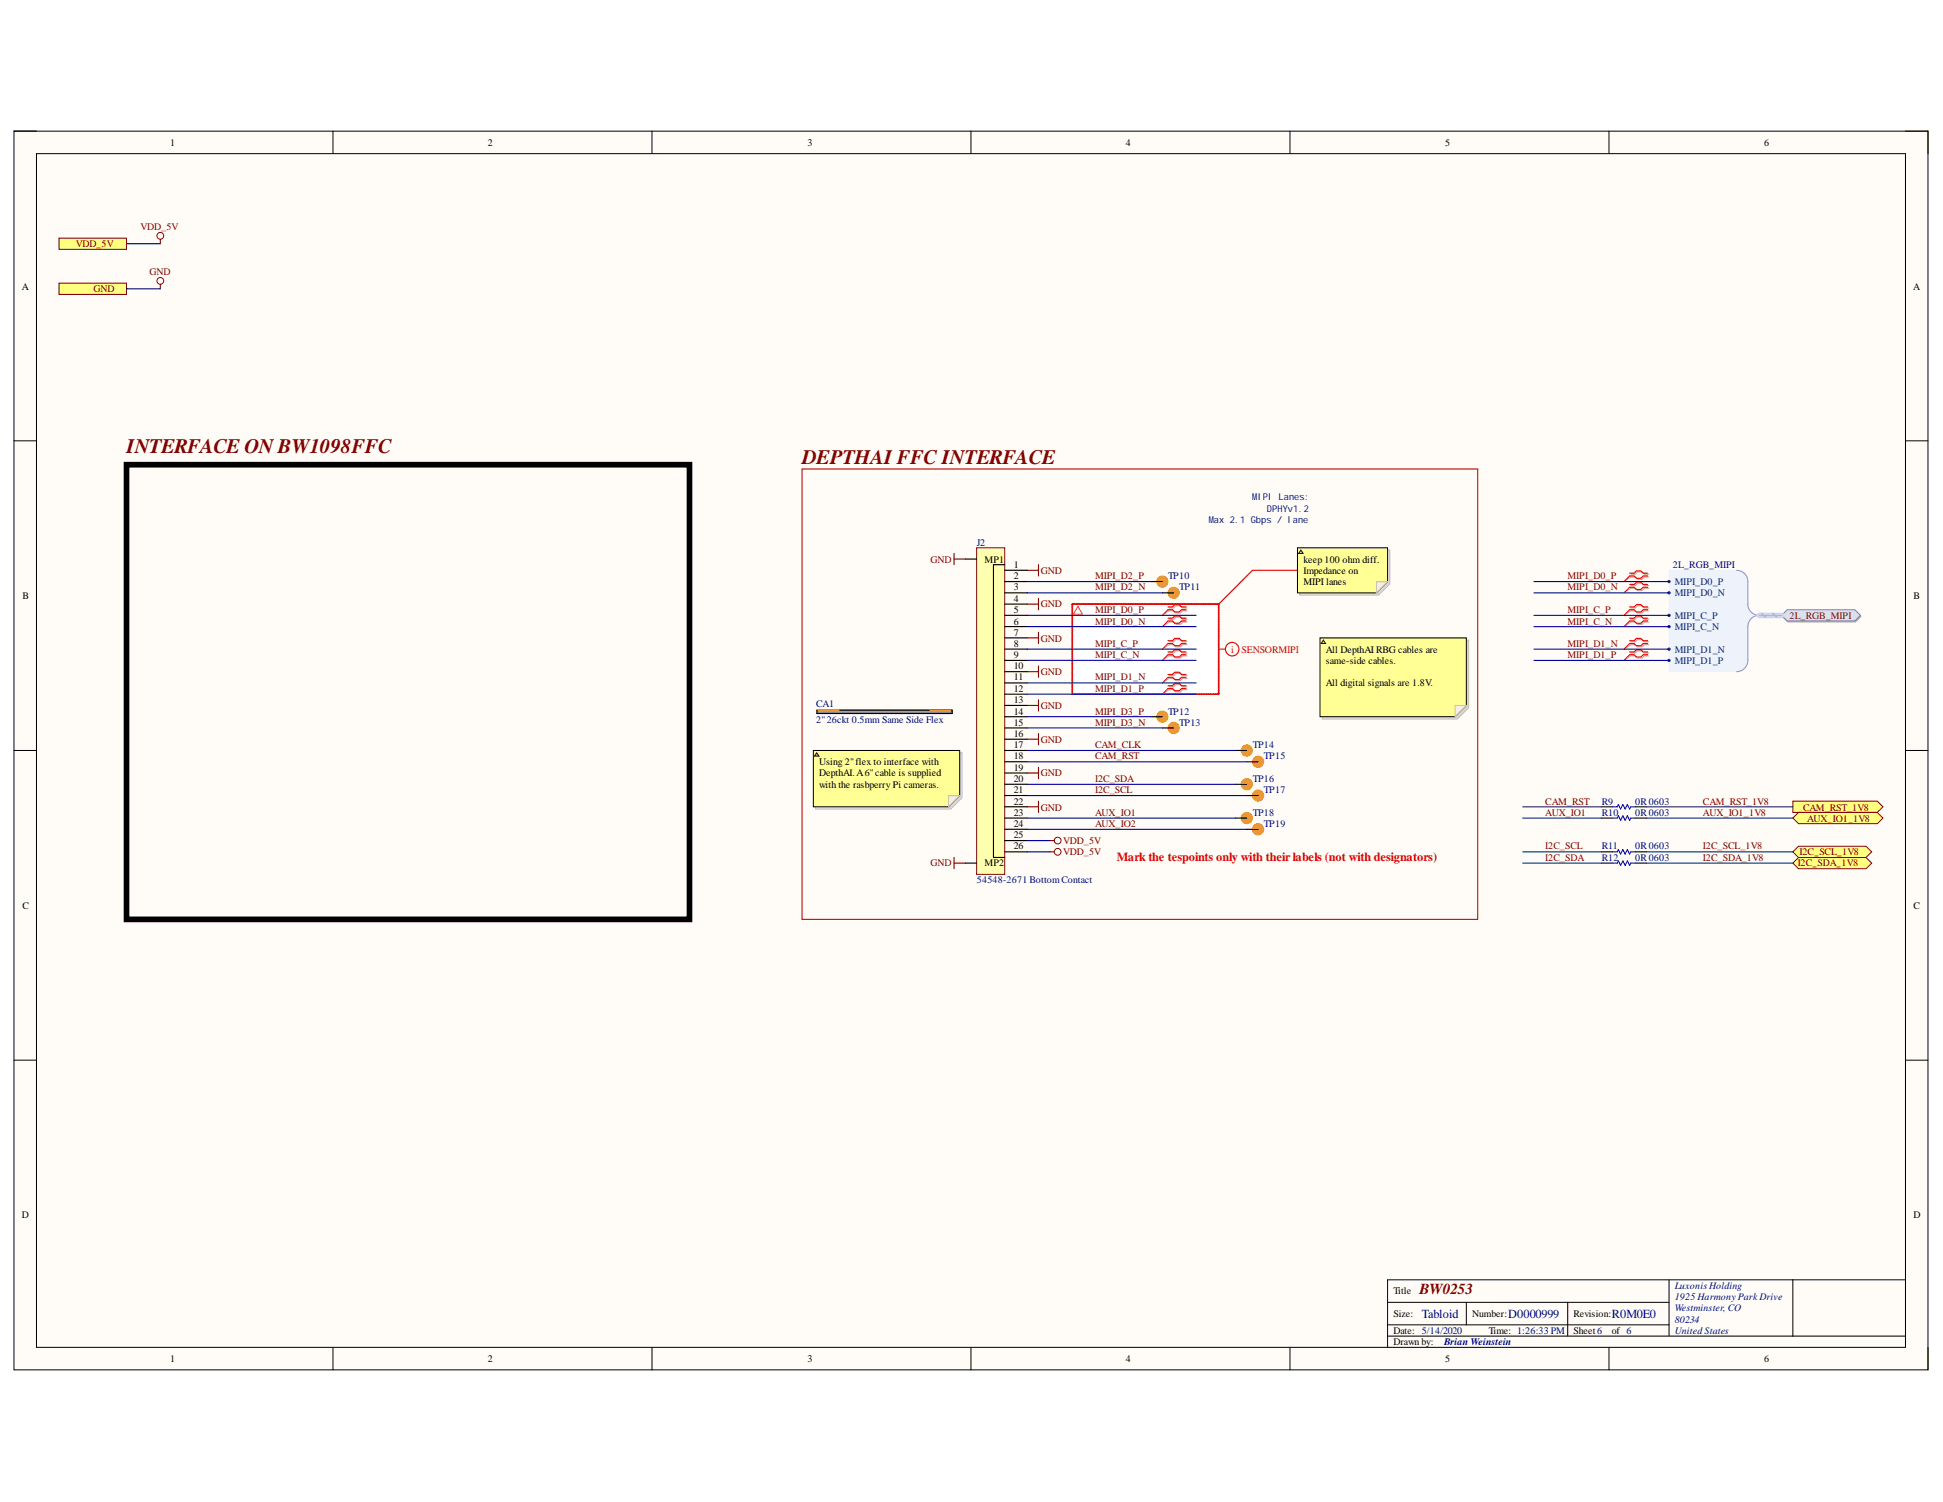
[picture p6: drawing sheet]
<svg xmlns="http://www.w3.org/2000/svg" width="279mm" height="216mm" viewBox="0 0 279 216" stroke-linecap="round" stroke-linejoin="round" font-family="sans-serif">
<path d="M2 18.9h275.2v178h-275.2z" fill-rule="evenodd" fill="#fffcf8"/>
<path d="M2 18.9h275.2v178h-275.2z" fill="none" stroke="#000" stroke-width=".14"/>
<path d="M5.2 22.1h268.8v171.6h-268.8z" fill-rule="evenodd" fill="#fffcf8"/>
<g fill="none" stroke="#000" stroke-width=".14">
<path d="M2 18.8h3.2M47.9 18.8v3.3M93.8 18.8v3.3M139.6 18.8v3.3M185.5 18.9v3.2M231.4 18.9v3.2M274 18.9h3.2v3.2M5.2 22.1h268.8v171.6h-268.8zM2 63.4h3.2M274 63.4h3.2M2 107.9h3.2M274 107.9h3.2"/>
<path d="M2 152.4h3.2M274 152.4h3.2M47.9 193.7v3.2M93.8 193.7v3.2M139.6 193.7v3.2M185.5 193.7v3.2M231.4 193.7v3.2M277.2 193.7v3.2"/>
</g>
<path d="M154.2 86.8h21v13h-21z" fill-rule="evenodd" fill="#fff"/>
<path d="M199.5 187.2h40.5M199.5 192.1h74.5M199.5 190.4h40.5M210.9 187.2v3.2M225.4 187.2v4.9M240 184v8.1M257.8 184v8.1M274 184h-74.5v9.7" fill="none" stroke="#000" stroke-width=".14"/>
<path d="M115.3 67.4h97.2v64.8h-97.2zM186.6 82h-6.5l-4.9 4.8" fill="none" stroke="#bf0000" stroke-width=".16"/>
<g fill="none" stroke="#800000" stroke-width=".16">
<path d="M137.2 79.5v1.7M137.2 80.4h1.6M147.7 91.7h1.6M147.7 82h1.6M147.7 86.8h1.6M147.7 96.5h1.6M149.3 81.2v1.6M149.3 86v1.6M149.3 90.9v1.6M149.3 95.7v1.7M147.7 101.4h1.6M147.7 106.3h1.6"/>
<path d="M147.7 111.1h1.6M147.7 116h1.6M149.3 100.6v1.6M149.3 105.4v1.7M149.3 110.3v1.6M149.3 115.2v1.6M137.2 123.3v1.6M137.2 124.1h1.6M151 122.4h.6M151 120.8h.6"/>
</g>
<path d="M154.2 99.7h.2v.1h-.2zM154.5 99.7h.3v.1h-.3zM154.9 99.7h.2v.1h-.2zM155.2 99.7h.3v.1h-.3zM155.5 99.7h.3v.1h-.3zM155.9 99.7h.2v.1h-.2zM156.2 99.7h.3v.1h-.3zM156.6 99.7h.2v.1h-.2zM156.9 99.7h.3v.1h-.3zM157.2 99.7h.3v.1h-.3zM157.6 99.7h.2v.1h-.2zM157.9 99.7h.3v.1h-.3zM158.3 99.7h.2v.1h-.2zM158.6 99.7h.2v.1h-.2zM158.9 99.7h.3v.1h-.3zM159.3 99.7h.2v.1h-.2zM159.6 99.7h.3v.1h-.3zM159.9 99.7h.3v.1h-.3zM160.3 99.7h.2v.1h-.2zM160.6 99.7h.3v.1h-.3zM161 99.7h.2v.1h-.2zM161.3 99.7h.3v.1h-.3zM161.6 99.7h.3v.1h-.3zM162 99.7h.2v.1h-.2zM162.3 99.7h.3v.1h-.3zM162.7 99.7h.2v.1h-.2zM163 99.7h.2v.1h-.2zM163.3 99.7h.3v.1h-.3zM163.7 99.7h.2v.1h-.2zM164 99.7h.3v.1h-.3zM164.3 99.7h.3v.1h-.3zM164.7 99.7h.2v.1h-.2zM165 99.7h.3v.1h-.3zM165.4 99.7h.2v.1h-.2zM165.7 99.7h.3v.1h-.3zM166 99.7h.3v.1h-.3zM166.4 99.7h.2v.1h-.2zM166.7 99.7h.3v.1h-.3zM167.1 99.7h.2v.1h-.2zM167.4 99.7h.2v.1h-.2zM167.7 99.7h.3v.1h-.3zM168.1 99.7h.2v.1h-.2zM168.4 99.7h.3v.1h-.3zM168.7 99.7h.3v.1h-.3zM169.1 99.7h.2v.1h-.2zM169.4 99.7h.3v.1h-.3zM169.8 99.7h.2v.1h-.2zM170.1 99.7h.3v.1h-.3zM170.4 99.7h.3v.1h-.3zM170.8 99.7h.2v.1h-.2zM171.1 99.7h.3v.1h-.3zM171.5 99.7h.2v.1h-.2zM171.8 99.7h.2v.1h-.2zM172.1 99.7h.3v.1h-.3zM172.5 99.7h.2v.1h-.2zM172.8 99.7h.3v.1h-.3zM173.1 99.7h.3v.1h-.3zM173.5 99.7h.2v.1h-.2zM173.8 99.7h.3v.1h-.3zM174.2 99.7h.2v.1h-.2zM174.5 99.7h.3v.1h-.3zM174.8 99.7h.3v.1h-.3zM175.2 99.6h.1l-.1 .2zM175.2 99.3h.1v.2h-.1zM175.2 98.9h.1v.3h-.1zM175.2 98.6h.1v.2h-.1zM175.2 98.2h.1v.3h-.1zM175.2 97.9h.1v.3h-.1zM175.2 97.6h.1v.2h-.1zM175.2 97.2h.1v.3h-.1zM175.2 96.9h.1v.2h-.1zM175.2 96.5h.1v.3h-.1zM175.2 96.2h.1v.3h-.1zM175.2 95.9h.1v.2h-.1zM175.2 95.5h.1v.3h-.1zM175.2 95.2h.1v.2h-.1zM175.2 94.9h.1v.2h-.1zM175.2 94.5h.1v.3h-.1zM175.2 94.2h.1v.2h-.1zM175.2 93.8h.1v.3h-.1zM175.2 93.5h.1v.3h-.1zM175.2 93.2h.1v.2h-.1zM175.2 92.8h.1v.3h-.1zM175.2 92.5h.1v.2h-.1zM175.2 92.1h.1v.3h-.1zM175.2 91.8h.1v.3h-.1zM175.2 91.5h.1v.2h-.1zM175.2 91.1h.1v.3h-.1zM175.2 90.8h.1v.2h-.1zM175.2 90.5h.1v.2h-.1zM175.2 90.1h.1v.3h-.1zM175.2 89.8h.1v.2h-.1zM175.2 89.4h.1v.3h-.1zM175.2 89.1h.1v.3h-.1zM175.2 88.8h.1v.2h-.1zM175.2 88.4h.1v.3h-.1zM175.2 88.1h.1v.2h-.1zM175.2 87.7h.1v.3h-.1zM175.2 87.4h.1v.3h-.1zM175.2 87.1h.1v.2h-.1zM175.1 86.8h.2v.2zM174.8 86.8h.3v.1h-.3zM174.5 86.8h.2v.1h-.2zM174.1 86.8h.3v.1h-.3zM173.8 86.8h.2v.1h-.2zM173.4 86.8h.3v.1h-.3zM173.1 86.8h.3v.1h-.3zM172.8 86.8h.2v.1h-.2zM172.4 86.8h.3v.1h-.3zM172.1 86.8h.2v.1h-.2zM171.8 86.8h.2v.1h-.2zM171.4 86.8h.3v.1h-.3zM171.1 86.8h.2v.1h-.2zM170.7 86.8h.3v.1h-.3zM170.4 86.8h.3v.1h-.3zM170.1 86.8h.2v.1h-.2zM169.7 86.8h.3v.1h-.3zM169.4 86.8h.2v.1h-.2zM169 86.8h.3v.1h-.3zM168.7 86.8h.3v.1h-.3zM168.4 86.8h.2v.1h-.2zM168 86.8h.3v.1h-.3zM167.7 86.8h.2v.1h-.2zM167.4 86.8h.2v.1h-.2zM167 86.8h.3v.1h-.3zM166.7 86.8h.2v.1h-.2zM166.3 86.8h.3v.1h-.3zM166 86.8h.3v.1h-.3zM165.7 86.8h.2v.1h-.2zM165.3 86.8h.3v.1h-.3zM165 86.8h.2v.1h-.2zM164.6 86.8h.3v.1h-.3zM164.3 86.8h.3v.1h-.3zM164 86.8h.2v.1h-.2zM163.6 86.8h.3v.1h-.3zM163.3 86.8h.2v.1h-.2zM163 86.8h.2v.1h-.2zM162.6 86.8h.3v.1h-.3zM162.3 86.8h.2v.1h-.2zM161.9 86.8h.3v.1h-.3zM161.6 86.8h.3v.1h-.3zM161.3 86.8h.2v.1h-.2zM160.9 86.8h.3v.1h-.3zM160.6 86.8h.2v.1h-.2zM160.2 86.8h.3v.1h-.3zM159.9 86.8h.3v.1h-.3zM159.6 86.8h.2v.1h-.2zM159.2 86.8h.3v.1h-.3zM158.9 86.8h.2v.1h-.2zM158.6 86.8h.2v.1h-.2zM158.2 86.8h.3v.1h-.3zM157.9 86.8h.2v.1h-.2zM157.5 86.8h.3v.1h-.3zM157.2 86.8h.3v.1h-.3zM156.9 86.8h.2v.1h-.2zM156.5 86.8h.3v.1h-.3zM156.2 86.8h.2v.1h-.2zM155.8 86.8h.3v.1h-.3zM155.5 86.8h.3v.1h-.3zM155.2 86.8h.2v.1h-.2zM154.8 86.8h.3v.1h-.3zM154.5 86.8h.2v.1h-.2zM154.2 86.8h.2v.1zM154.2 87v.2zM154.2 87.3v.2zM154.2 87.6v.3zM154.2 88v.2zM154.2 88.3v.3zM154.2 88.6v.3zM154.2 89v.2zM154.2 89.3v.3zM154.2 89.7v.2zM154.2 90v.3zM154.2 90.3v.3zM154.2 90.7v.2zM154.2 91v.3zM154.2 91.4v.2zM154.2 91.7v.2zM154.2 92v.3zM154.2 92.4v.2zM154.2 92.7v.3zM154.2 93v.3zM154.2 93.4v.2zM154.2 93.7v.3zM154.2 94.1v.2zM154.2 94.4v.3zM154.2 94.7v.3zM154.2 95.1v.2zM154.2 95.4v.3zM154.2 95.8v.2zM154.2 96.1v.2zM154.2 96.4v.3zM154.2 96.8v.2zM154.2 97.1v.3zM154.2 97.4v.3zM154.2 97.8v.2zM154.2 98.1v.3zM154.2 98.5v.2zM154.2 98.8v.3zM154.2 99.1v.3zM154.2 99.5v.2z" fill="#f00" stroke="#f00" stroke-width=".14"/>
<path d="M155 87.2l.6 1.1h-1.2z" fill="none" stroke="#f33" stroke-width=".14"/>
<g fill="none" stroke="#f00" stroke-width=".16">
<path d="M168 92.1h.6l.3-.3h.7l.3 .3h.6M168 92.5h.6l.3 .3h.7l.3-.3h.6M168 93.7h.6l.3-.3h.7l.3 .3h.6M168 94.1h.6l.3 .3h.7l.3-.3h.6M168 87.2h.6l.3-.3h.7l.3 .3h.6M168 87.6h.6l.3 .4h.7l.3-.4h.6M168 88.9h.6l.3-.4h.7l.3 .4h.6M168 89.3h.6l.3 .3h.7l.3-.3h.6M168 96.9h.6l.3-.3h.7l.3 .3h.6M168 97.4h.6l.3 .3h.7l.3-.3h.6M168 98.6h.6l.3-.4h.7l.3 .4h.6M168 99h.6l.3 .3h.7l.3-.3h.6"/>
<path d="M175.2 93.3h1"/>
<circle cx="177.2" cy="93.3" r=".97"/>
</g>
<path d="M168.1 92.3h.7l.3-.4h.6l.4 .4h.6M168.1 92.7h.7l.3 .3h.6l.4-.3h.6M168.1 93.9h.7l.3-.4h.6l.4 .4h.6M168.1 94.3h.7l.3 .3h.6l.4-.3h.6M168.1 87.4h.7l.3-.3h.6l.4 .3h.6M168.1 87.8h.7l.3 .3h.6l.4-.3h.6M168.1 89h.7l.3-.3h.6l.4 .3h.6M168.1 89.4h.7l.3 .3h.6l.4-.3h.6M168.1 97.1h.7l.3-.3h.6l.4 .3h.6M168.1 97.5h.7l.3 .3h.6l.4-.3h.6M168.1 98.7h.7l.3-.3h.6l.4 .3h.6M168.1 99.1h.7l.3 .4h.6l.4-.4h.6" fill="none" stroke="#d0a19e" stroke-width=".16"/>
<path d="M168.1 92.7l-1 .6M168.1 94.3l-1 .6M168.1 87.8l-1 .7M168.1 89.4l-1 .7M168.1 97.5l-1 .7M168.1 99.1l-1 .7" fill="none" stroke="#d0a19e" stroke-width=".14"/>
<path d="M168 92.5l-.9 .8M168 94.1l-.9 .8M168 87.6l-.9 .9M168 89.3l-.9 .8M168 97.4l-.9 .8M168 99l-.9 .8" fill="none" stroke="#f00" stroke-width=".14"/>
<g fill="none" stroke="#800000" stroke-width=".14">
<circle cx="152.1" cy="120.8" r=".48"/>
<circle cx="152.1" cy="122.4" r=".49"/>
</g>
<path d="M140.4 78.7h4.1v47h-4.1z" fill-rule="evenodd" fill="#ffffb0"/>
<path d="M140.4 78.7h4.1v47h-4.1z" fill="none" stroke="#800000" stroke-width=".14"/>
<g fill="none" stroke="#000" stroke-width=".16">
<path d="M138.8 80.4h1.6M144.5 81.2h-1.6v42.1h1.6M144.5 82h3.2M144.5 83.6h3.2M144.5 85.2h3.2M144.5 86.8h3.2M144.5 88.5h3.2M144.5 90.1h3.2M144.5 91.7h3.2M144.5 93.3h3.2M144.5 94.9h3.2M144.5 96.5h3.2"/>
<path d="M144.5 98.2h3.2M144.5 99.8h3.2M144.5 101.4h3.2M144.5 103h3.2M144.5 104.6h3.2M144.5 106.3h3.2M144.5 107.9h3.2M144.5 109.5h3.2M144.5 111.1h3.2M144.5 112.7h3.2M144.5 114.4h3.2M144.5 116h3.2"/>
<path d="M144.5 117.6h3.2M144.5 119.2h3.2M138.8 124.1h1.6M144.5 120.8h3.2M144.5 122.4h3.2"/>
</g>
<circle cx="167.1" cy="103" r=".81" fill="#f90"/>
<circle cx="167.1" cy="103" r=".81" fill="none" stroke="#f90" stroke-width=".14"/>
<path d="M165.5 103h1.6" fill="none" stroke="#000" stroke-width=".16"/>
<circle cx="168.8" cy="104.6" r=".81" fill="#f90"/>
<circle cx="168.8" cy="104.6" r=".81" fill="none" stroke="#f90" stroke-width=".14"/>
<path d="M167.1 104.6h1.7" fill="none" stroke="#000" stroke-width=".16"/>
<circle cx="179.3" cy="112.7" r=".81" fill="#f90"/>
<circle cx="179.3" cy="112.7" r=".81" fill="none" stroke="#f90" stroke-width=".14"/>
<path d="M177.7 112.7h1.6" fill="none" stroke="#000" stroke-width=".16"/>
<circle cx="180.9" cy="114.4" r=".81" fill="#f90"/>
<circle cx="180.9" cy="114.4" r=".81" fill="none" stroke="#f90" stroke-width=".14"/>
<path d="M179.3 114.4h1.6" fill="none" stroke="#000" stroke-width=".16"/>
<circle cx="179.3" cy="117.6" r=".81" fill="#f90"/>
<circle cx="179.3" cy="117.6" r=".81" fill="none" stroke="#f90" stroke-width=".14"/>
<path d="M177.7 117.6h1.6" fill="none" stroke="#000" stroke-width=".16"/>
<circle cx="180.9" cy="119.2" r=".81" fill="#f90"/>
<circle cx="180.9" cy="119.2" r=".81" fill="none" stroke="#f90" stroke-width=".14"/>
<path d="M179.3 119.2h1.6" fill="none" stroke="#000" stroke-width=".16"/>
<path d="M117.5 102.1h19.4v.5h-19.4z" fill-rule="evenodd" fill="#999"/>
<path d="M117.5 102.1h19.4v.5h-19.4z" fill="none" stroke="#666" stroke-width=".14"/>
<path d="M117.5 102.1v.5h19.4v-.5h-16.2" fill="none" stroke="#000" stroke-width=".16"/>
<path d="M117.5 102.1h3.2M133.7 102.1h3.2" fill="none" stroke="#f90" stroke-width=".16"/>
<circle cx="167.1" cy="83.6" r=".81" fill="#f90"/>
<circle cx="167.1" cy="83.6" r=".81" fill="none" stroke="#f90" stroke-width=".14"/>
<path d="M165.5 83.6h1.6" fill="none" stroke="#000" stroke-width=".16"/>
<circle cx="168.8" cy="85.2" r=".81" fill="#f90"/>
<circle cx="168.8" cy="85.2" r=".81" fill="none" stroke="#f90" stroke-width=".14"/>
<path d="M167.1 85.2h1.7" fill="none" stroke="#000" stroke-width=".16"/>
<circle cx="179.3" cy="107.9" r=".81" fill="#f90"/>
<circle cx="179.3" cy="107.9" r=".81" fill="none" stroke="#f90" stroke-width=".14"/>
<path d="M177.7 107.9h1.6" fill="none" stroke="#000" stroke-width=".16"/>
<circle cx="180.9" cy="109.5" r=".81" fill="#f90"/>
<circle cx="180.9" cy="109.5" r=".81" fill="none" stroke="#f90" stroke-width=".14"/>
<path d="M179.3 109.5h1.6" fill="none" stroke="#000" stroke-width=".16"/>
<path d="M18.2 66.8h80.9v65.4h-80.9z" fill="none" stroke="#000" stroke-width=".81"/>
<path d="M240 82h9.7l.8 .2 .6 .6 .2 .8v3.6l.4 .7 .9 .6-.9 .5-.4 .7v5.2l-.2 .8-.6 .6-.8 .2h-9.7z" fill-rule="evenodd" fill="#edf2fb"/>
<path d="M240 82h9.7l.8 .2 .6 .6 .2 .8v3.6l.4 .7 .9 .6-.9 .5-.4 .7v5.2l-.2 .8-.6 .6-.8 .2h-9.7z" fill="none" stroke="#edf2fb" stroke-width=".14"/>
<path d="M249.7 82a1.62 1.62 0 0 1 1.6 1.6v3.2a1.62 1.62 0 0 0 1.7 1.7 1.62 1.62 0 0 0-1.7 1.6v4.8a1.62 1.62 0 0 1-1.6 1.6" fill="none" stroke="#8f9ec9" stroke-width=".16"/>
<circle cx="240" cy="83.6" r=".16" fill="#003a70"/>
<circle cx="240" cy="83.6" r=".16" fill="none" stroke="#003a70" stroke-width=".14"/>
<circle cx="240" cy="85.2" r=".16" fill="#003a70"/>
<circle cx="240" cy="85.2" r=".16" fill="none" stroke="#003a70" stroke-width=".14"/>
<circle cx="240" cy="88.5" r=".16" fill="#003a70"/>
<circle cx="240" cy="88.5" r=".16" fill="none" stroke="#003a70" stroke-width=".14"/>
<circle cx="240" cy="90.1" r=".16" fill="#003a70"/>
<circle cx="240" cy="90.1" r=".16" fill="none" stroke="#003a70" stroke-width=".14"/>
<path d="M239.9 93.2h.2v.2h-.2z" fill="#003a70"/>
<path d="M239.9 93.2h.2v.2h-.2z" fill="none" stroke="#003a70" stroke-width=".14"/>
<path d="M239.9 94.8h.2v.2h-.2z" fill="#003a70"/>
<path d="M239.9 94.8h.2v.2h-.2z" fill="none" stroke="#003a70" stroke-width=".14"/>
<path d="M256.3 88.6l.8-.8h9.7l.8 .8-.8 .8h-9.7z" fill-rule="evenodd" fill="#bac0ca"/>
<path d="M256.3 88.6l.8-.8h9.7l.8 .8-.8 .8h-9.7z" fill="none" stroke="#a6acb6" stroke-width=".14"/>
<path d="M256.2 88.5l.8-.9h9.7l.8 .9-.8 .8h-9.7z" fill-rule="evenodd" fill="#d5e4ff"/>
<path d="M256.2 88.5l.8-.9h9.7l.8 .9-.8 .8h-9.7z" fill="none" stroke="#71809b" stroke-width=".14"/>
<path d="M234.5 87.4h.6l.4-.3h.6l.3 .3h.7M234.5 87.8h.6l.4 .3h.6l.3-.3h.7M234.5 89h.6l.4-.3h.6l.3 .3h.7M234.5 89.4h.6l.4 .3h.6l.3-.3h.7M234.5 82.5h.6l.4-.3h.6l.3 .3h.7M234.5 82.9h.6l.4 .4h.6l.3-.4h.7M234.5 84.2h.6l.4-.4h.6l.3 .4h.7M234.5 84.6h.6l.4 .3h.6l.3-.3h.7M234.5 92.3h.6l.4-.4h.6l.3 .4h.7M234.5 92.7h.6l.4 .3h.6l.3-.3h.7M234.5 93.9h.6l.4-.3h.6l.3 .3h.7M234.5 94.3h.6l.4 .3h.6l.3-.3h.7" fill="none" stroke="#d0a19e" stroke-width=".16"/>
<path d="M234.5 87.8l-1 .7M234.5 89.4l-1 .7M234.5 82.9l-1 .7M234.5 84.6l-1 .6M234.5 92.7l-1 .6M234.5 94.3l-1 .6" fill="none" stroke="#d0a19e" stroke-width=".14"/>
<path d="M234.3 87.2h.7l.3-.3h.7l.3 .3h.6M234.3 87.6h.7l.3 .4h.7l.3-.4h.6M234.3 88.9h.7l.3-.4h.7l.3 .4h.6M234.3 89.3h.7l.3 .3h.7l.3-.3h.6M234.3 82.4h.7l.3-.3h.7l.3 .3h.6M234.3 82.8h.7l.3 .3h.7l.3-.3h.6M234.3 84h.7l.3-.3h.7l.3 .3h.6M234.3 84.4h.7l.3 .3h.7l.3-.3h.6M234.3 92.1h.7l.3-.3h.7l.3 .3h.6M234.3 92.5h.7l.3 .3h.7l.3-.3h.6M234.3 93.7h.7l.3-.3h.7l.3 .3h.6M234.3 94.1h.7l.3 .3h.7l.3-.3h.6" fill="none" stroke="#f00" stroke-width=".16"/>
<path d="M234.3 87.6l-.8 .9M234.3 89.3l-.8 .8M234.3 82.8l-.8 .8M234.3 84.4l-.8 .8M234.3 92.5l-.8 .8M234.3 94.1l-.8 .8" fill="none" stroke="#f00" stroke-width=".14"/>
<path d="M8.5 34.2h9.7v1.6h-9.7z" fill-rule="evenodd" fill="#ffff80"/>
<g fill="none" stroke="#800000" stroke-width=".14">
<path d="M8.5 34.2h9.7v1.6h-9.7z"/>
<circle cx="23.1" cy="33.9" r=".49"/>
</g>
<path d="M23.1 34.4v.6" fill="none" stroke="#800000" stroke-width=".16"/>
<path d="M8.5 40.7h9.7v1.6h-9.7z" fill-rule="evenodd" fill="#ffff80"/>
<g fill="none" stroke="#800000" stroke-width=".14">
<path d="M8.5 40.7h9.7v1.6h-9.7z"/>
<circle cx="23.1" cy="40.4" r=".48"/>
</g>
<path d="M23.1 40.9v.6" fill="none" stroke="#800000" stroke-width=".16"/>
<path d="M257.8 115.2h12.2l.8 .8-.8 .8h-12.2z" fill-rule="evenodd" fill="#ffff80"/>
<path d="M257.8 115.2h12.2l.8 .8-.8 .8h-12.2z" fill="none" stroke="#800000" stroke-width=".14"/>
<path d="M257.8 117.6l.8-.8h11.4l.8 .8-.8 .8h-11.4z" fill-rule="evenodd" fill="#ffff80"/>
<path d="M257.8 117.6l.8-.8h11.4l.8 .8-.8 .8h-11.4z" fill="none" stroke="#800000" stroke-width=".14"/>
<path d="M257.8 122.4l.8-.8h9.7l.8 .8-.8 .9h-9.7z" fill-rule="evenodd" fill="#ffff80"/>
<path d="M257.8 122.4l.8-.8h9.7l.8 .8-.8 .9h-9.7z" fill="none" stroke="#800000" stroke-width=".14"/>
<path d="M257.8 124.1l.8-.8h9.7l.8 .8-.8 .8h-9.7z" fill-rule="evenodd" fill="#ffff80"/>
<path d="M257.8 124.1l.8-.8h9.7l.8 .8-.8 .8h-9.7z" fill="none" stroke="#800000" stroke-width=".14"/>
<path d="M230.3 116h1.6M230.3 117.6h1.6M235.1 116h1.7M235.1 117.6h1.7M230.3 122.4h1.6M230.3 124.1h1.6M235.1 122.4h1.7M235.1 124.1h1.7" fill="none" stroke="#000" stroke-width=".16"/>
<path d="M231.9 116h.7l.1-.4 .3 .7 .4-.7 .3 .7 .3-.7 .3 .7 .2-.3h.6M231.9 117.6h.7l.1-.3 .3 .6 .4-.6 .3 .6 .3-.6 .3 .6 .2-.3h.6M231.9 122.4h.7l.1-.3 .3 .7 .4-.7 .3 .7 .3-.7 .3 .7 .2-.4h.6M231.9 124.1h.7l.1-.4 .3 .7 .4-.7 .3 .7 .3-.7 .3 .7 .2-.3h.6" fill="none" stroke="#00f" stroke-width=".16"/>
<path d="M219 116h11.3M219 117.6h11.3M236.8 116h21M236.8 117.6h21M219 124.1h11.3M219 122.4h11.3M236.8 124.1h21M236.8 122.4h21" fill="none" stroke="#073763" stroke-width=".16"/>
<path d="M253 88.5h3.2" fill="none" stroke="#cbdaff" stroke-width=".82"/>
<path d="M253.3 88.2l.6 .5M254.9 88.2l.6 .5" fill="none" stroke="#adbce7" stroke-width=".24"/>
<path d="M253 88.5h3.2" fill="none" stroke="#adbce7" stroke-width=".16"/>
<path d="M18.2 35h4.9M18.2 41.5h4.9M147.7 119.2h31.6M147.7 117.6h30M147.7 114.4h31.6M147.7 112.7h30M147.7 109.5h31.6M147.7 107.9h30M147.7 122.4h3.3M147.7 120.8h3.3" fill="none" stroke="#000080" stroke-width=".16"/>
<g fill="none" stroke="#0000bf" stroke-width=".16">
<path d="M147.7 99.8h24.3M147.7 98.2h24.3M147.7 94.9h24.3M147.7 93.3h24.3M147.7 90.1h24.3M147.7 88.5h24.3M147.7 85.2h19.4M147.7 83.6h17.8M220.6 83.6h19.4M220.6 94.9h19.4M220.6 93.3h19.4M220.6 90.1h19.4"/>
<path d="M220.6 88.5h19.4M220.6 85.2h19.4M147.7 104.6h19.4M147.7 103h17.8"/>
</g>
<path d="M186.9 79.1h13v4.8l-1.7 1.6h-11.3z" fill-rule="evenodd" fill="#e0ddd7"/>
<path d="M186.9 79.1h13v4.8l-1.7 1.6h-11.3z" fill="none" stroke="#bfbdba" stroke-width=".14"/>
<path d="M186.6 78.7h12.9v4.9l-1.6 1.6h-11.3z" fill-rule="evenodd" fill="#ffff96"/>
<path d="M186.6 78.7h12.9v4.9l-1.6 1.6h-11.3z" fill="none" stroke="#000" stroke-width=".14"/>
<path d="M197.9 83.6h1.6l-1.6 1.6z" fill="#f2f0d8"/>
<path d="M197.9 83.6h1.6l-1.6 1.6z" fill="none" stroke="#bfbdba" stroke-width=".14"/>
<path d="M187.1 79.1l.3 .5h-.7z" fill="#ffcc78"/>
<path d="M187.1 79.1l.3 .5h-.7z" fill="none" stroke="#300" stroke-width=".14"/>
<path d="M190.1 92h21.1v9.7l-1.6 1.6h-19.5z" fill-rule="evenodd" fill="#e0ddd7"/>
<path d="M190.1 92h21.1v9.7l-1.6 1.6h-19.5z" fill="none" stroke="#bfbdba" stroke-width=".14"/>
<path d="M189.8 91.7h21.1v9.7l-1.7 1.6h-19.4z" fill-rule="evenodd" fill="#ffff96"/>
<path d="M189.8 91.7h21.1v9.7l-1.7 1.6h-19.4z" fill="none" stroke="#000" stroke-width=".14"/>
<path d="M209.2 101.4h1.7l-1.7 1.6z" fill="#f2f0d8"/>
<path d="M209.2 101.4h1.7l-1.7 1.6z" fill="none" stroke="#bfbdba" stroke-width=".14"/>
<path d="M190.3 92l.3 .5h-.6z" fill="#ffcc78"/>
<path d="M190.3 92l.3 .5h-.6z" fill="none" stroke="#300" stroke-width=".14"/>
<path d="M117.3 108.2h21v6.5l-1.6 1.6h-19.4z" fill-rule="evenodd" fill="#e0ddd7"/>
<path d="M117.3 108.2h21v6.5l-1.6 1.6h-19.4z" fill="none" stroke="#bfbdba" stroke-width=".14"/>
<path d="M117 107.9h21v6.5l-1.6 1.6h-19.4z" fill-rule="evenodd" fill="#ffff96"/>
<path d="M117 107.9h21v6.5l-1.6 1.6h-19.4z" fill="none" stroke="#000" stroke-width=".14"/>
<path d="M136.4 114.4h1.6l-1.6 1.6z" fill="#f2f0d8"/>
<path d="M136.4 114.4h1.6l-1.6 1.6z" fill="none" stroke="#bfbdba" stroke-width=".14"/>
<path d="M117.4 108.2l.4 .5h-.7z" fill="#ffcc78"/>
<path d="M117.4 108.2l.4 .5h-.7z" fill="none" stroke="#300" stroke-width=".14"/>
<g font-size="3" fill="#800000">
<text x="18.2" y="65.1">INTERFACE ONBW1098FFC</text>
<text x="115.3" y="66.8">DEPTHAI FFC INTERFACE</text>
</g>
<text font-size="2.2" fill="#800000" x="204.1" y="186">BW0253</text>
<text font-size="1.8" fill="#f00" x="160.6" y="123.7">Mark the tespoints only with their labels (not with designators)</text>
<g font-size="1.8" fill="#000080">
<text x="204.4" y="189.4">Tabloid</text>
<text x="216.9" y="189.4">D0000999</text>
<text x="231.8" y="189.4">R0M0E0</text>
</g>
<g font-size="1.4">
<text x="24.5" y="21">1</text>
<text x="70.1" y="21">2</text>
<text x="116.1" y="21">3</text>
<text x="161.9" y="21">4</text>
<text x="207.8" y="21">5</text>
<text x="253.7" y="21">6</text>
<text x="3.1" y="41.6">A</text>
<text x="275.1" y="41.6">A</text>
<text x="141.6" y="80.9">MP1</text>
<text x="145.8" y="81.6">1</text>
<text x="145.8" y="83.3">2</text>
<text x="187.4" y="80.9">keep 100 ohm diff.</text>
<text x="187.4" y="82.5">Impedance on</text>
<text x="3.2" y="86.1">B</text>
<text x="145.8" y="84.9">3</text>
<text x="145.8" y="86.6">4</text>
<text x="145.8" y="88.2">5</text>
<text x="145.8" y="89.8">6</text>
<text x="187.4" y="84.1">MIPI lanes</text>
<text x="275.2" y="86.1">B</text>
<text x="145.8" y="91.4">7</text>
<text x="145.8" y="93">8</text>
<text x="145.8" y="94.6">9</text>
<text x="190.6" y="93.8">All DepthAI RBG cables are</text>
<text x="190.6" y="95.4">same-side cables.</text>
<text x="145.8" y="96.2">10</text>
<text x="145.8" y="97.8">11</text>
<text x="145.8" y="99.5">12</text>
<text x="145.8" y="101.1">13</text>
<text x="190.6" y="98.7">All digital signals are 1.8V.</text>
<text x="145.8" y="102.7">14</text>
<text x="145.8" y="104.3">15</text>
<text x="145.8" y="105.9">16</text>
<text x="145.8" y="107.5">17</text>
<text x="117.8" y="110">Using 2&quot;flex to interface with</text>
<text x="117.8" y="111.6">DepthAI.A6&quot;cable is supplied</text>
<text x="117.8" y="113.2">with the rasbperry Pi cameras.</text>
<text x="145.8" y="109.1">18</text>
<text x="145.8" y="110.8">19</text>
<text x="145.8" y="112.4">20</text>
<text x="145.8" y="114">21</text>
<text x="145.8" y="115.7">22</text>
<text x="145.8" y="117.3">23</text>
<text x="145.8" y="118.9">24</text>
<text x="141.6" y="124.5">MP2</text>
<text x="145.8" y="120.5">25</text>
<text x="145.8" y="122.1">26</text>
<text x="3.2" y="130.6">C</text>
<text x="275.2" y="130.6">C</text>
<text x="3.1" y="175.1">D</text>
<text x="275.2" y="175.1">D</text>
<text x="200.4" y="186">Title</text>
<text x="200.4" y="189.3">Size:</text>
<text x="200.4" y="191.7">Date: 5/14/2020</text>
<text x="211.7" y="189.3">Number:</text>
<text x="214.1" y="191.7">Time: 1:26:33 PM</text>
<text x="226.3" y="189.3">Revision:</text>
<text x="226.3" y="191.7">Sheet6</text>
<text x="231.8" y="191.7">of 6</text>
<text x="24.5" y="195.8">1</text>
<text x="70.1" y="195.8">2</text>
<text x="116.1" y="195.8">3</text>
<text x="161.9" y="195.8">4</text>
<text x="200.4" y="193.3">Drawn by:</text>
<text x="207.8" y="195.8">5</text>
<text x="253.7" y="195.8">6</text>
</g>
<g font-size="1.4" fill="#800000">
<text x="10.9" y="35.5">VDD_5V</text>
<text x="20.2" y="33.1">VDD_5V</text>
<text x="13.5" y="42">GND</text>
<text x="21.5" y="39.6">GND</text>
<text x="133.8" y="80.9">GND</text>
<text x="149.7" y="82.5">GND</text>
<text x="157.5" y="83.3">MIPI_D2_P</text>
<text x="225.4" y="83.3">MIPI_D0_P</text>
<text x="149.7" y="87.3">GND</text>
<text x="157.5" y="89.8">MIPI_D0_N</text>
<text x="157.5" y="88.2">MIPI_D0_P</text>
<text x="157.5" y="84.9">MIPI_D2_N</text>
<text x="225.4" y="89.8">MIPI_C_N</text>
<text x="225.4" y="88.2">MIPI_C_P</text>
<text x="225.4" y="84.9">MIPI_D0_N</text>
<text x="257.3" y="88.9">2L_RGB_MIPI</text>
<text x="149.7" y="92.2">GND</text>
<text x="157.5" y="94.6">MIPI_C_N</text>
<text x="157.5" y="93">MIPI_C_P</text>
<text x="225.4" y="94.6">MIPI_D1_P</text>
<text x="225.4" y="93">MIPI_D1_N</text>
<text x="149.7" y="97">GND</text>
<text x="149.7" y="101.9">GND</text>
<text x="157.5" y="99.5">MIPI_D1_P</text>
<text x="157.5" y="97.8">MIPI_D1_N</text>
<text x="149.7" y="106.8">GND</text>
<text x="157.5" y="102.7">MIPI_D3_P</text>
<text x="157.5" y="104.3">MIPI_D3_N</text>
<text x="157.5" y="107.5">CAM_CLK</text>
<text x="149.7" y="111.6">GND</text>
<text x="157.5" y="112.4">I2C_SDA</text>
<text x="157.5" y="109.1">CAM_RST</text>
<text x="149.7" y="116.5">GND</text>
<text x="157.5" y="114">I2C_SCL</text>
<text x="157.5" y="117.3">AUX_IO1</text>
<text x="157.5" y="118.9">AUX_IO2</text>
<text x="222.2" y="115.7">CAM_RST</text>
<text x="222.2" y="117.3">AUX_IO1</text>
<text x="244.9" y="115.7">CAM_RST_1V8</text>
<text x="244.9" y="117.3">AUX_IO1_1V8</text>
<text x="259.3" y="116.5">CAM_RST_1V8</text>
<text x="259.9" y="118.1">AUX_IO1_1V8</text>
<text x="133.8" y="124.5">GND</text>
<text x="152.9" y="122.9">VDD_5V</text>
<text x="152.9" y="121.3">VDD_5V</text>
<text x="222.2" y="122.1">I2C_SCL</text>
<text x="222.2" y="123.8">I2C_SDA</text>
<text x="244.9" y="122.1">I2C_SCL_1V8</text>
<text x="244.9" y="123.8">I2C_SDA_1V8</text>
<text x="258.5" y="124.5">I2C_SDA_1V8</text>
<text x="258.8" y="122.9">I2C_SCL_1V8</text>
</g>
<g font-size="1.4" fill="#000080">
<text x="180.1" y="71.9">MIPI Lanes:</text>
<text x="173.8" y="75.1">Max 2.1 Gbps / lane</text>
<text x="182.2" y="73.5">DPHYv1.2</text>
<text x="140.5" y="78.4">J2</text>
<text x="168" y="83.3">TP10</text>
<text x="240.6" y="81.6">2L_RGB_MIPI</text>
<text x="169.6" y="84.9">TP11</text>
<text x="117.4" y="101.6">CA1</text>
<text x="117.4" y="104">2&quot;26ckt 0.5mm Same Side Flex</text>
<text x="168" y="102.7">TP12</text>
<text x="169.6" y="104.3">TP13</text>
<text x="180.2" y="107.5">TP14</text>
<text x="180.2" y="112.4">TP16</text>
<text x="181.8" y="109.1">TP15</text>
<text x="180.2" y="117.3">TP18</text>
<text x="181.8" y="114">TP17</text>
<text x="181.8" y="118.9">TP19</text>
<text x="230.3" y="115.7">R9</text>
<text x="230.3" y="117.3">R10</text>
<text x="235.2" y="115.7">0R0603</text>
<text x="235.2" y="117.3">0R0603</text>
<text x="230.3" y="122.1">R11</text>
<text x="230.3" y="123.8">R12</text>
<text x="235.2" y="122.1">0R0603</text>
<text x="235.2" y="123.8">0R0603</text>
<text x="140.5" y="127">54548-2671 BottomContact</text>
<text x="240.8" y="185.3">Luxonis Holding</text>
<text x="240.8" y="186.9">1925 Harmony Park Drive</text>
<text x="240.8" y="188.5">Westminster, CO</text>
<text x="240.8" y="190.1">80234</text>
<text x="240.8" y="191.7">United States</text>
<text x="207.7" y="193.3">Brian Weinstein</text>
</g>
<g font-size="1.4" fill="#003a70">
<text x="240.8" y="84.1">MIPI_D0_P</text>
<text x="240.8" y="85.7">MIPI_D0_N</text>
<text x="240.8" y="88.9">MIPI_C_P</text>
<text x="240.8" y="90.5">MIPI_C_N</text>
<text x="240.8" y="93.8">MIPI_D1_N</text>
<text x="240.8" y="95.4">MIPI_D1_P</text>
</g>
<g font-size="1.4" fill="#f00">
<text x="177" y="93.8">i</text>
<text x="178.5" y="93.8">SENSORMIPI</text>
</g>
</svg>
